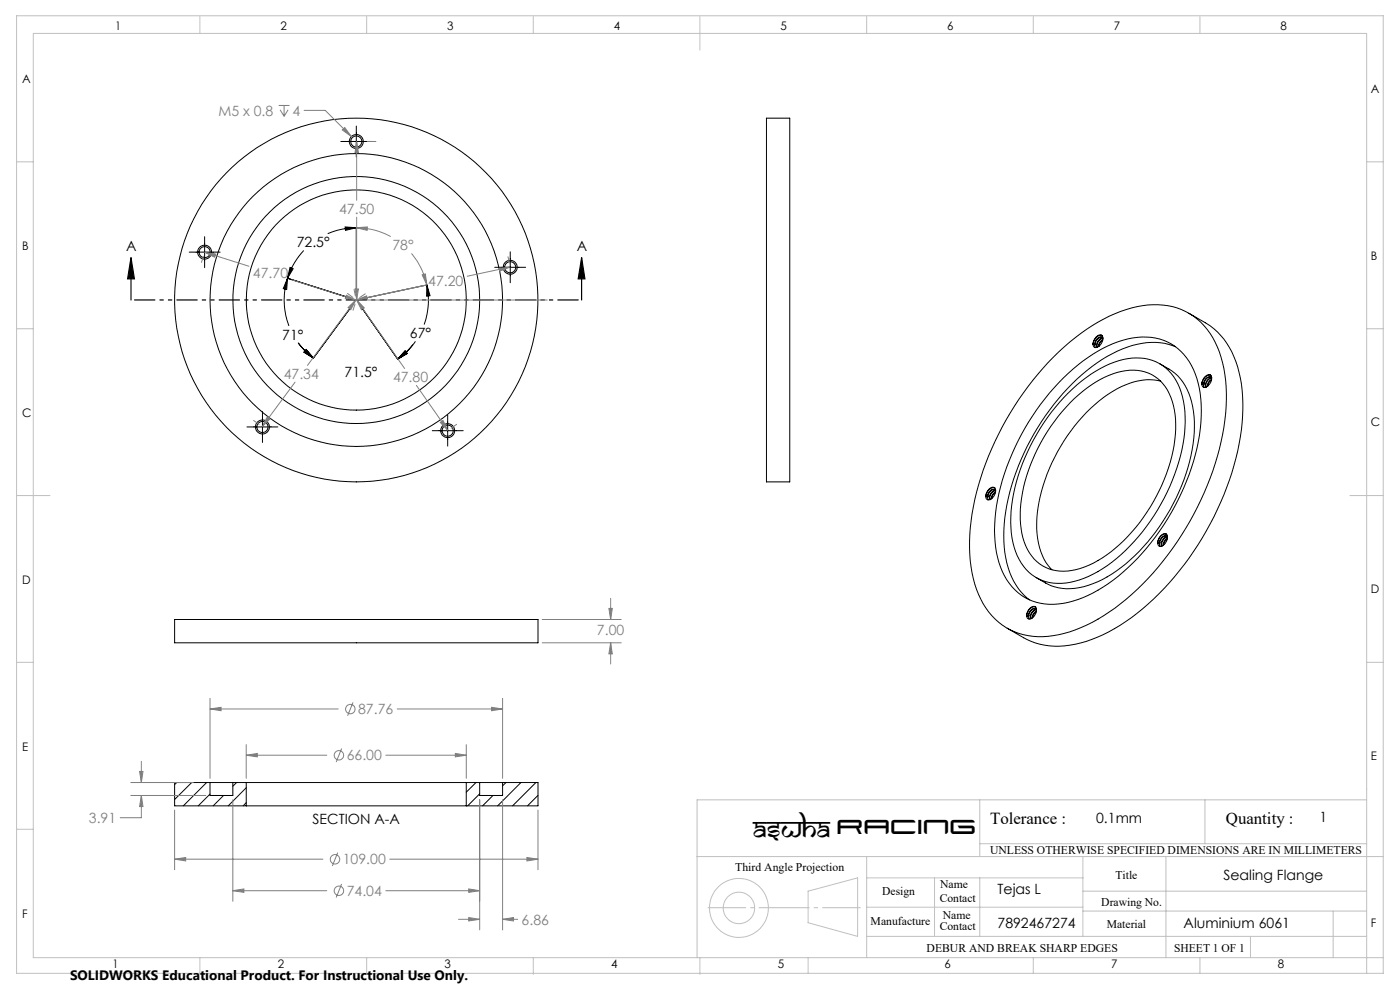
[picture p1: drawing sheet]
<svg xmlns="http://www.w3.org/2000/svg" width="420mm" height="297mm" viewBox="0 0 420 297" stroke-linecap="round" stroke-linejoin="round" font-family="sans-serif">
<g fill="none" stroke="#000" stroke-width=".3">
<path d="M106.9 37.8v9.3M229.9 35.4h7v109h-7zM102.2 42.4h9.3M56.8 75.6h9.2M61.4 70.9v9.3M91.1 75.1l-2.9 3.8-1.9 4.5M103.5 68l3.4 .3-3.3 .7zM106.9 68.3l-4.1 .3-4.5 1.4M106.9 68.3v18.4M153.1 75.5v9.2M86.3 83.4l-.3 3.3-1-.2zM86.3 83.4a21.9 21.9 0 0 0 .4 14.3"/>
<path d="M86.3 83.4l17.6 5.6M87 80.1l.9 .4-1.6 2.9zM105 92.5l-11 14.8M108.7 92.5l10.6 15.1M128.1 85.4l.9 3.2-1 .2zM128.1 85.4a21.6 21.6 0 0 1-.9 11.9M128.1 85.4l-18.1 3.8M148.4 80.1h9.3M356.6 93.9l5 2.8a23.2 23.2 0 0 1 10.5 16.6 61.8 61.8 0 0 1-4.1 32.9 86.3 86.3 0 0 1-30.3 40.1 35.5 35.5 0 0 1-22.9 7.3l-4.2-.9a36.7 36.7 0 0 1-8.4-4.4M89.4 102.7l2.4 2.7 2.2 1.9M89.6 102.9l2.3 2.6 2.1 1.8M91.9 104.8l2.1 2.5-2.8-1.8z"/>
<path d="M121.5 105.2l.7 .7-2.9 1.7zM123.9 103.3l-2.4 2.6-2.2 1.7M124.6 102.3l-2.6 3.1-2.7 2.2M316 107a52.9 52.9 0 0 1 25.1-15.1 20.2 20.2 0 0 1 20.1 5.7 29.4 29.4 0 0 1 6.6 18.3 74.8 74.8 0 0 1-9.7 38.3 80.2 80.2 0 0 1-28.7 31.4 33.6 33.6 0 0 1-19.5 5.1 19.8 19.8 0 0 1-17-14.1 49.5 49.5 0 0 1-.5-26.8 91.1 91.1 0 0 1 23.6-42.8zM318.9 113.3a41 41 0 0 1 20.9-12 16 16 0 0 1 18.8 10.8 41.2 41.2 0 0 1 0 24.2 71 71 0 0 1-26.2 38.7 29.2 29.2 0 0 1-19 6 16.2 16.2 0 0 1-13.7-12.4 45.2 45.2 0 0 1 1.6-26.7 73.5 73.5 0 0 1 17.6-28.6zM320.4 117.8a33.4 33.4 0 0 1 19.3-10.5 13.5 13.5 0 0 1 14.6 10.2 38.7 38.7 0 0 1-1.9 24.7 57.2 57.2 0 0 1-23 29.1 20.7 20.7 0 0 1-15.7 3 14.4 14.4 0 0 1-9.8-11.7 44.5 44.5 0 0 1 4.4-27.2 61 61 0 0 1 12.1-17.6zM327.9 103.1l.5 .3 .1-.3M328.4 103l-.5 .1M328.4 103l.1 .1M328.6 102.9v1.2M328.8 101l.3-.3a1.06 1.06 0 0 1 1.5-.1 1.06 1.06 0 0 1 .2 1.5 2.24 2.24 0 0 1-2.5 1.9 2.36 2.36 0 0 1 .5-3zM329.7 103.5v.3"/>
<path d="M330.7 100.6a2.24 2.24 0 0 0-2.7 2l-.1 .5M330.7 101.1a1.97 1.97 0 0 0-2.2 2M330.8 101.9l-.9 1-.2 .8M330.8 101.3a1.14 1.14 0 0 0-1.9 .4l-.5 1.3M330.8 101.8l-1 1-.3 1.1M330.9 101.3a2 2 0 0 0-1.7 2.8M330.9 101.4a2.11 2.11 0 0 0-1.7 2.6M347.9 109a16.6 16.6 0 0 1 10.1 14.3 49.1 49.1 0 0 1-7 29.4 51.7 51.7 0 0 1-21.6 21.6 17.3 17.3 0 0 1-15.7 .4l-2.8-1.6M348.2 114.2a19 19 0 0 0-14.5 3.2 51.8 51.8 0 0 0-22.7 39.6 18.6 18.6 0 0 0 4.6 13.7M352.7 103.9a21.1 21.1 0 0 0-17.5 1.3 58.8 58.8 0 0 0-23.9 22.9 63.1 63.1 0 0 0-10.1 34.2 22.9 22.9 0 0 0 7 16.9l.7 .6M360.5 115.1l.5 .3 .2-.3M361 115a1.94 1.94 0 0 1 2.3-2l.2 .2a2.01 2.01 0 0 0-1.6 2.8"/>
<path d="M361 115l-.5 .1M361 115l.2 .1M361.2 114.8l.1 1.3M361.5 113a1.12 1.12 0 0 1 1.5-.7 1.12 1.12 0 0 1 .4 1.7 2.54 2.54 0 0 1-2.3 2.1 1.81 1.81 0 0 1 0-2.8zM363.1 112.4l.2 .1M363.1 112.4a2.63 2.63 0 0 0-2.6 2.7M363.4 113.1a1.98 1.98 0 0 0-2.2 2M363.4 113.9l-.6 .5-.5 1.3v-.2M363.5 113.7l-.8 .6-.5 1.5M363.5 113.3a2.18 2.18 0 0 0-1.6 2.7M74.1 127.9h9.3M78.7 123.3v9.3"/>
<path d="M129.7 129.1h9.3M134.3 124.4v9.3M321 120.8a30.9 30.9 0 0 1 16.8-9.7 12.1 12.1 0 0 1 13.9 9.2 35.7 35.7 0 0 1-2.5 23.4 50.4 50.4 0 0 1-19.8 24.3 17.8 17.8 0 0 1-14.7 2.5 13.7 13.7 0 0 1-8.3-12 43.1 43.1 0 0 1 5.9-26 57.8 57.8 0 0 1 8.7-11.7zM295.7 148.8l.5 .2 .2-.2M296.2 148.7a1.94 1.94 0 0 1 2.3-1.9l.2 .2a1.96 1.96 0 0 0-1.6 2.8M296.2 148.7l-.5 .1M296.2 148.7l.2 .1M296.4 148.6v1.2M296.6 146.7a1.14 1.14 0 0 1 1.6-.6 1.14 1.14 0 0 1 .4 1.6 2.24 2.24 0 0 1-2.5 2 2.35 2.35 0 0 1 .5-3zM298.3 146.1l.2 .1M298.3 146.2a2.63 2.63 0 0 0-2.6 2.6M298.6 146.8a1.98 1.98 0 0 0-2.2 2"/>
<path d="M298.6 147.6l-.9 1-.2 .8v-.2M298.7 147.4l-1.1 1.1-.2 1M298.7 147a2.11 2.11 0 0 0-1.6 2.7M347.3 162.7l.5 .3 .1-.3M347.8 162.6l-.5 .1M347.8 162.6l.1 .1M347.9 162.5l.1 1.2M348.5 160.3a1.06 1.06 0 0 1 1.5-.2 1.06 1.06 0 0 1 .2 1.5 2.26 2.26 0 0 1-2.6 2 2.54 2.54 0 0 1 .9-3.3zM349.8 160l.2 .2M349.8 160.1a2.63 2.63 0 0 0-2.5 2.6M350.1 160.7a1.98 1.98 0 0 0-2.2 2M350.2 161.5l-.9 1-.3 .8 .1-.2"/>
<path d="M350.2 161.3l-1 1.1-.3 1.1M350.2 161a2.19 2.19 0 0 0-1.6 2.7 1.89 1.89 0 0 1 1.6-2.8 1.17 1.17 0 0 0-1.9 .4l-.5 1.3M52.4 185.7h109v6.9h-109zM308 184.5l.5 .3 .1-.3M308.5 184.4l-.5 .1M308.5 184.4l.1 .1M308.6 184.3l.1 1.2M308.9 182.4a1.12 1.12 0 0 1 1.6-.6 1.12 1.12 0 0 1 .4 1.6 2.46 2.46 0 0 1-2.3 2.1 1.81 1.81 0 0 1 0-2.7zM310.5 181.8l.2 .1M310.6 181.9a2.68 2.68 0 0 0-2.6 2.6M310.8 182.5a1.98 1.98 0 0 0-2.2 2M310.9 183.3l-.9 1-.3 .8 .1-.2"/>
<path d="M310.9 183.1l-1 1.1-.3 1M310.9 182.7a1.17 1.17 0 0 0-1.9 .4l-.5 1.3M310.9 182.7a2.01 2.01 0 0 0-1.6 2.8M310.9 182.7a2.18 2.18 0 0 0-1.6 2.7M53 234.5l-.6 .6M57.5 234.5l-5.1 5.1M62 234.5l-7 7M63 234.5h6.8M63 234.5h-10.6v7h21.5M63 238l-3.5 3.5M63 234.5v3.9h6.8v-3.9M67.1 238.4l-3.1 3.1"/>
<path d="M69.8 234.5h4.1M71 234.5l-1.2 1.1M73.9 234.5h66M73.9 234.5v7M73.9 236.1l-5.4 5.4M139.9 234.5h4M139.9 234.5v7M142.8 234.5l-2.9 2.9M143.9 237.9l-3.6 3.6M143.9 234.5h6.9M143.9 234.5v3.9h6.9v-3.9M147.9 238.4l-3.1 3.1"/>
<path d="M150.8 234.5h10.6v7h-21.5M151.8 234.5l-1 1M156.3 234.5l-7 7M160.8 234.5l-7 7M161.4 238.4l-3.1 3.1M73.9 241.5h66M73.9 240.6l-.9 .9"/>
<circle cx="106.9" cy="42.4" r="2.11"/>
<circle cx="106.9" cy="42.4" r="1.67"/>
<circle cx="61.4" cy="75.6" r="1.66"/>
<circle cx="61.4" cy="75.6" r="2.1"/>
<circle cx="106.9" cy="89.9" r="54.5"/>
<circle cx="106.9" cy="89.9" r="43.9"/>
<circle cx="106.9" cy="89.9" r="37"/>
<circle cx="106.9" cy="89.9" r="33"/>
<circle cx="153" cy="80.1" r="1.67"/>
<circle cx="153" cy="80.1" r="2.1"/>
<circle cx="78.7" cy="128" r="2.1"/>
<circle cx="78.7" cy="128" r="1.68"/>
<circle cx="134.3" cy="129.1" r="1.67"/>
<circle cx="134.3" cy="129.1" r="2.1"/>
</g>
<g fill="none" stroke="#808080" stroke-width=".3">
<path d="M83.6 31.6h3.3M84 32.9l1.2 2M85.2 31.6v3.3M86.4 32.9l-1.2 2M91.2 33.1h6.4l7.8 7.8M102.7 38.9l.7-.7 2 2.7zM107 42.4v17.6M107 42.4l.5 3.3h-1zM110.2 42.4h2.6M61 76.8l-.6 1.8M61.4 75.6l13.3 4.2M61.4 75.6l3.3 .5-.3 1z"/>
<path d="M106.9 68.3v18.4M106.9 68.3l3.3-.3-.1 1zM106.9 68.3a21.5 21.5 0 0 1 10.3 2.6M107 65.1v24.8M123.4 75.9a21.7 21.7 0 0 1 4.7 9.5M152.4 76.9l.4 1.9M87.6 83.9l19.3 6.1M103.9 88.5l3 1.5-3.3-.5zM104.2 87.9l1.7 1.2M104.4 92.2l2.4-2.4-1.6 3zM106.2 86.7l.4 2M106.5 91.1l-.6 1.9"/>
<path d="M106.5 86.6h1l-.5 3.3zM106.8 89.8l-14.5 19.7M106.9 89.9l3.1-1.2 .2 1zM107 89.8l14.4 20.7M107 89.8l2.3 2.5-.9 .5zM109.6 88l-1.7 1.2M110.2 89.9h54M126.6 82.4l1-.3 .5 3.3zM128.1 85.4l-21.2 4.5M149.7 80.3l3.3-.3-3.1 1.2zM153 80l-12.8 2.8M88.5 114.5l-9.9 13.4"/>
<path d="M124.9 115.5l9.5 13.5M76.1 126l1.6 1.2M80.2 125l.8 .6-2.4 2.3zM132.1 126.6l.8-.6 1.5 3zM137 127.2l-1.6 1.1M183.2 179.3v6.4M162.7 192.6h23.7M162.7 185.7h23.7M182.7 182.3h1l-.5 3.4zM183.2 192.6v6.4M183.2 192.6l.5 3.4h-1zM63 209.3v24"/>
<path d="M63 212.5h38.5M63 212.5l3.3-.5v1zM105.9 210.5l-1.6 4M119.2 212.5h31.6M147.5 212l3.3 .5-3.3 .5zM150.8 209.3v24M39.2 234.5h18.8M39.2 238.4h22.5M41.9 231.2h1l-.5 3.3zM42.4 238.4v6.7h-6.3M42.4 228.2v6.3M42.4 238.4l.5 3.3h-1z"/>
<path d="M69.8 239.7v30.4M73.9 223.2v10.1M73.9 226.3h24.1M73.9 226.3l3.3-.5v1zM102.5 224.3l-1.6 4.1M115.7 226.3h24.2M136.6 225.8l3.3 .5-3.3 .5zM139.9 223.2v10.1M143.9 239.7v39M150.8 239.7v39M52.4 242.8v17.9M52.4 257.5h44.5"/>
<path d="M52.4 257.5l3.3-.5v1zM101.3 255.5l-1.6 4M116.9 257.5h44.5M158.1 257l3.3 .5-3.3 .5zM161.4 242.8v17.9M69.8 266.9h28.2M69.8 266.9l3.4-.5v1zM102.5 264.9l-1.6 4.1M115.7 266.9h28.2M137.5 275.5h6.4M140.6 266.4l3.3 .5-3.3 .5zM140.6 275l3.3 .5-3.3 .5z"/>
<path d="M150.8 275.5h4.5M150.8 275.5l3.3-.5v1z"/>
<circle cx="105.1" cy="212.5" r="1.41"/>
<circle cx="101.7" cy="226.4" r="1.41"/>
<circle cx="100.5" cy="257.5" r="1.41"/>
<circle cx="101.7" cy="267" r="1.41"/>
</g>
<path d="M39.3 77.2l1 6.4h-2zM39.3 77.2v12.7M174.5 77.2l1 6.4h-2zM174.5 77.2v12.7" fill="none" stroke="#000" stroke-width=".35"/>
<g fill="none" stroke="#c0c0c0" stroke-width=".3">
<path d="M5 4.7h410v287h-410zM60 5v5M110 5v5M160 5v5M210 5v10M260 5v5M310 5v5M360 5v5M5 48.5h5M410 48.5h5M5 98.5h5M410 98.5h5"/>
<path d="M5 148.5h10M405 148.5h10M5 198.5h5M410 198.5h5M293.9 239.7v17M361.5 239.7v13.2M410 239.7h-200.9v47.3M5 248.5h5M209.1 256.7h205.9M260 256.7v30.3M293.9 252.9h116.1M324.9 256.7v23.9"/>
<path d="M349.8 256.7v30.3M242.4 267.1l14.9-4v17.5l-14.9-4.1zM260 263.1h64.9M260 271.9h64.9M280.4 263.1v17.5M293.9 263.1v17.5M324.9 267.1h85.1M324.9 273h85.1M399.9 273v14M60 287v5M110 287v5M160 287v5"/>
<path d="M210 287v5M242.4 287v4.7M260 280.6h150M310 287v4.7M360 287v4.7M375.1 280.6v6.4M415 287h-405v-277h400v281.7"/>
<circle cx="221.7" cy="272.1" r="4.7"/>
<circle cx="221.7" cy="272.1" r="8.8"/>
</g>
<path d="M174.5 89.9h-135.2" fill="none" stroke="#000" stroke-width=".35" stroke-dasharray="6.3 1.3 1.3 1.3 1.3 1.3" stroke-dashoffset="-.9" stroke-linecap="butt"/>
<path d="M212.3 272h45.9" fill="none" stroke="#c0c0c0" stroke-width=".3" stroke-dasharray="15.2 1.3 1.3 1.3" stroke-dashoffset="3.7" stroke-linecap="butt"/>
<g fill="#000">
<path d="M103.5 68l3.4 .3-3.3 .7zM87 80.1l.9 .4-1.6 2.9zM86.3 83.4l-.3 3.3-1-.2zM91.9 104.8l2.1 2.5-2.8-1.8zM91.9 104.8l2.1 2.5-2.8-1.8zM121.5 105.2l.7 .7-2.9 1.7zM121.5 105.2l.7 .7-2.9 1.7zM128.1 85.4l.9 3.2-1 .2z"/>
<path d="M174.5 77.2l1 6.4h-2zM39.3 77.2l1 6.4h-2z"/>
</g>
<path d="M126.6 82.4l1-.3 .5 3.3zM106.9 68.3l3.3-.3-.1 1zM61.4 75.6l3.3 .5-.3 1zM103.9 88.5l3 1.5-3.3-.5zM106.5 86.6h1l-.5 3.3zM107 42.4l.5 3.3h-1zM106.9 89.9l3.1-1.2 .2 1zM149.7 80.3l3.3-.3-3.1 1.2zM107 89.8l2.3 2.5-.9 .5zM132.1 126.6l.8-.6 1.5 3zM104.4 92.2l2.4-2.4-1.6 3zM80.2 125l.8 .6-2.4 2.3zM102.7 38.9l2.7 2-2-2.7zM183.2 192.6l.5 3.4h-1zM182.7 182.3h1l-.5 3.4zM52.4 257.5l3.3-.5v1zM158.1 257l3.3 .5-3.3 .5zM73.9 226.3l3.3-.5v1zM136.6 225.8l3.3 .5-3.3 .5zM69.8 266.9l3.4-.5v1zM140.6 266.4l3.3 .5-3.3 .5zM63 212.5l3.3-.5v1zM147.5 212l3.3 .5-3.3 .5zM140.6 275l3.3 .5-3.3 .5zM150.8 275.5l3.3-.5v1zM41.9 231.2h1l-.5 3.3zM42.4 238.4l.5 3.3h-1z" fill="#808080"/>
<text font-size="8.5" x="225.9" y="250.9">Aswha RACING</text>
<g font-size="5">
<text x="297" y="246.8">Tolerance :</text>
<text x="367.8" y="246.8">Quantity :</text>
</g>
<g font-size="4.2" fill="#808080">
<text x="65.5" y="34.7">M5 x 0.8</text>
<text x="87.7" y="34.7">4</text>
<text x="101.7" y="64.1">47.50</text>
<text x="117.7" y="75">78°</text>
<text x="75.9" y="83.4">47.70</text>
<text x="128.5" y="85.7">47.20</text>
<text x="85.1" y="113.6">47.34</text>
<text x="117.9" y="114.6">47.80</text>
<text x="179.1" y="190.4">7.00</text>
<text x="107.4" y="214">87.76</text>
<text x="104" y="227.9">66.00</text>
<text x="26.7" y="246.6">3.91</text>
<text x="102.8" y="259.1">109.00</text>
<text x="104" y="268.5">74.04</text>
<text x="156.5" y="277.1">6.86</text>
</g>
<g font-size="4.2">
<text x="37.9" y="75.3">A</text>
<text x="89" y="74.1">72.5°</text>
<text x="173" y="75.3">A</text>
<text x="84.7" y="101.8">71°</text>
<text x="123" y="101.4">67°</text>
<text x="103.4" y="113.1">71.5°</text>
<text x="93.8" y="247">SECTION A-A</text>
<text x="328.8" y="246.7">0.1mm</text>
<text x="395.8" y="246.4">1</text>
<text x="367" y="263.7">Sealing Flange</text>
<text x="299.3" y="267.9">Tejas L</text>
<text x="299.3" y="278">7892467274</text>
<text x="355.1" y="278">Aluminium 6061</text>
</g>
<text font-size="4.1" x="21" y="293.7">SOLIDWORKS Educational Product. For Instructional Use Only.</text>
<g font-size="3.5">
<text x="34.6" y="9">1</text>
<text x="84.2" y="9">2</text>
<text x="134.2" y="9">3</text>
<text x="184.2" y="9">4</text>
<text x="234.2" y="9">5</text>
<text x="284.2" y="9">6</text>
<text x="334.2" y="9">7</text>
<text x="384.2" y="9">8</text>
<text x="6.7" y="25">A</text>
<text x="411.2" y="27.8">A</text>
<text x="6.7" y="75">B</text>
<text x="411.2" y="77.8">B</text>
<text x="6.7" y="125">C</text>
<text x="411.2" y="127.8">C</text>
<text x="6.7" y="175">D</text>
<text x="411.2" y="177.8">D</text>
<text x="6.7" y="225">E</text>
<text x="411.2" y="227.8">E</text>
<text x="297" y="256">UNLESS OTHERWISE SPECIFIED DIMENSIONS ARE IN MILLIMETERS</text>
<text x="220.5" y="261.1">Third Angle Projection</text>
<text x="334.7" y="263.5">Title</text>
<text x="264.6" y="268.1">Design</text>
<text x="282" y="266.2">Name</text>
<text x="6.7" y="275">F</text>
<text x="281.9" y="270.2">Contact</text>
<text x="282.8" y="275.3">Name</text>
<text x="330.4" y="271.5">Drawing No.</text>
<text x="261.2" y="277.2">Manufacture</text>
<text x="281.9" y="278.8">Contact</text>
<text x="332" y="278">Material</text>
<text x="411.2" y="277.8">F</text>
<text x="278" y="285.2">DEBUR AND BREAK SHARP EDGES</text>
<text x="352.3" y="285.2">SHEET 1 OF 1</text>
<text x="33.8" y="290">1</text>
<text x="83.4" y="290">2</text>
<text x="133.4" y="290">3</text>
<text x="183.4" y="290">4</text>
<text x="233.4" y="290">5</text>
<text x="283.4" y="290">6</text>
<text x="333.4" y="290">7</text>
<text x="383.4" y="290">8</text>
</g>
</svg>
